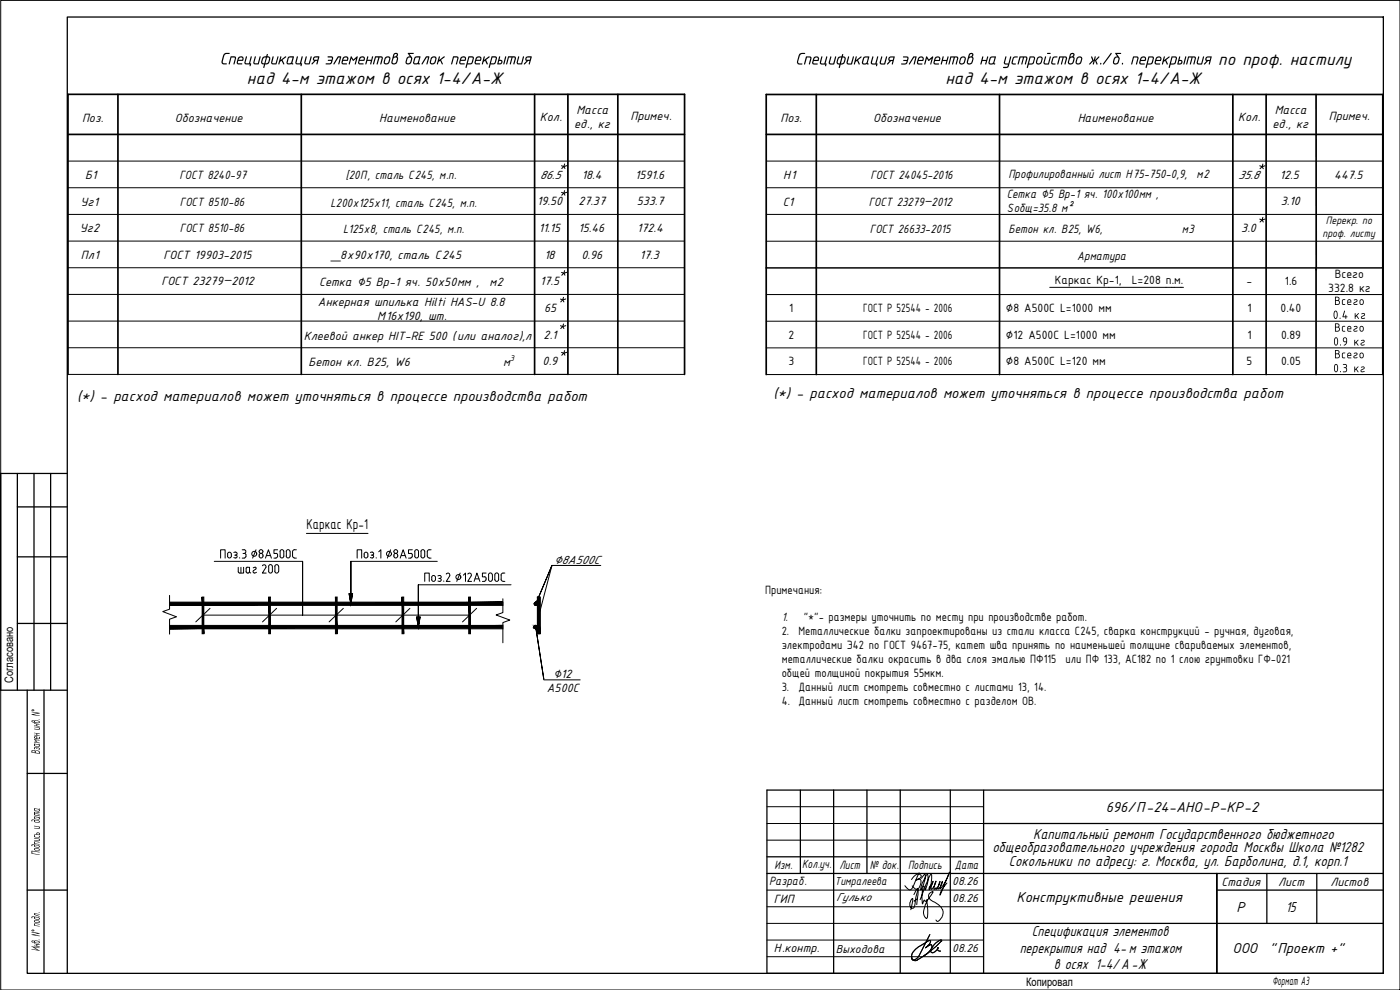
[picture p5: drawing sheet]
<svg xmlns="http://www.w3.org/2000/svg" width="420mm" height="297mm" viewBox="0 0 420 297" stroke-linecap="round" stroke-linejoin="round" font-family="sans-serif">
<path d="M160.4 112.3h10" fill="none" stroke="#000" stroke-width=".3"/>
<g fill="none" stroke="#000" stroke-width=".51">
<path d="M35.4 28.3v84M90.4 28.3v84M160.4 28.3v84M170.4 28.3v84M185.4 28.3v84M245 28.3v52.1M300 28.3v52.1M370 28.3v52.1M380 28.3v52.1M395 28.3v52.7M20.4 40.3h185M230 40.3h185"/>
<path d="M230 80.4v-52.1h185v52.1M20.4 112.3v-84h185v84"/>
</g>
<g fill="none" stroke="#000" stroke-width=".3">
<path d="M20.4 48.3h185M20.4 56.3h185M230 48.3h185M230 56.3h185M20.4 64.3h185M20.4 72.3h185M230 64.3h185M230 72.4h185M20.4 80.3h185M20.4 88.3h185M20.4 96.3h185M230 80.4h185"/>
<path d="M20.4 104.3h185M20.4 112.3h185"/>
</g>
<g fill="#000">
<path d="M131.7 17h.3l-.2 1 1.4-1.1 .3 .1-1.1 1 .4 1.3h-.2l-.5-1.1-.5 .4-.2 .7-.3-.1zM136 16.9h1.1l.5 .4-.5 2-.3-.2 .4-1.5-.1-.3h-.9l-.5 1.9h-.3zM145.2 16.9l.3 .1-.3 1 1.5-1.1 .3 .1-1.1 1 .5 1.1-.1 .2-.3-.1-.4-1-.5 .4-.2 .7-.3-.1zM152.5 16.9h1.8l.4 .2 .2 .5-.6 1.7-.2-.2 .4-1.5-.2-.3h-.5l-.6 2-.2-.1 .5-1.9h-.8l-.5 1.9h-.3zM155.5 16.9l.3 .1-.4 1.7 .1 .3h.9l.5-2h.4l-.7 2.3h-1.2l-.3-.3zM301.7 17h.3l-.4 1.7 .3 .3h.7l.5-2 .3-.1 .1 .2-.9 3.1-1.4 .2v-.3l1.1-.1 .2-.6-.9-.1-.4-.3zM304.1 17.1l1.3-.1v.3h-.8l-.4 .3-.3 1.2 1 .3-.1 .3h-.8l-.4-.4zM306 17l2-.1 .2 .2 .2 .5-.6 1.7-.2-.1 .4-1.6-.2-.3h-.5l-.6 2.1-.2-.2 .5-1.9h-.7l-.6 1.9-.3 .1zM316 17.1l1.3-.1-.1 .3h-.7l-.4 .3-.3 1.2 1 .3-.1 .3h-.8l-.4-.4zM317.9 17l2-.1 .2 .2 .2 .5-.6 1.7-.3-.1 .5-1.6-.2-.3h-.5l-.6 2.1-.2-.2 .5-1.9h-.7l-.6 1.9-.3 .1zM327.4 17h.4l.5 1.1 .3-1.2 .3 .2-.3 1 1.3-1.2v.3l-.9 1 .4 1.1-.3-.1-.5-1.1-.3 1.2h-.3l.2-1.1-1 1.1-.3-.1 .9-1.1zM356.6 17h2.2l.1 .6-.5 1.7-.3-.1 .5-1.6-.2-.3h-.5l-.6 2.1-.3-.2 .6-1.9h-.8l-.5 1.9-.3 .1z"/>
<path d="M359.6 17h.3l-.4 1.7 .2 .3h.8l.5-2h.4l-.8 2.4h-1l-.5-.4z"/>
<path d="M129.5 17.1l.9-.2 .6 .4-.2 1.4-.6 .6h-.7l-.5-.4zM129.8 17.4l-.5 1.1 .3 .5 .7-.2 .3-1-.2-.5z"/>
<path d="M138.7 17.3l-.4 .6h1.1v-.6zM138.3 17.3l.8-.4 .7 .4-.1 1h-1.4l-.1 .4 .1 .3h1.1v.3h-1.2l-.3-.2-.1-.4z"/>
<path d="M140.6 16.9h1.3l.3 .7-.5 1.5-.4 .2h-1l-.3 1-.2 .1-.1-.2zM140.8 17.3l-.4 1.7h.9l.3-.3 .3-1.3z"/>
<path d="M143.3 17.3l-.3 .6h1.1l-.1-.6zM142.9 17.3l.8-.4 .7 .4-.1 1h-1.4l-.1 .4 .1 .3h1.2l-.1 .3h-1.2l-.3-.2-.1-.4z"/>
<path d="M147.5 16.9h1.3l.3 .3v.4l-.5 1.6-1.4 .1-.4 1.1-.2-.2zM147.8 17.3l-.5 1.7h1l.5-1.4-.2-.3z"/>
<path d="M149.8 16.9l.3 .1-.2 .9 .7 .1 .2 .6-.5 .7h-1zM149.8 18.3l-.2 .7 .7-.1a.34 .34 0 0 0 .2-.4 .34 .34 0 0 0-.3-.2zM151.6 17h.3v.1l-.5 2.1-.3 .1z"/>
<path d="M157.8 17.2l.4-.3 1.4 .1-.7 2.3-.2-.1 .2-.9h-.4l-1 1-.3-.1 .8-.9-.4-.5zM158.2 17.3l-.2 .6h1l.2-.6z"/>
<path d="M309 17l1.3-.1 .4 .6-.6 1.7-1.4 .2-.4 1-.2-.2zM309.3 17.3l-.5 1.7h1l.5-1.4-.1-.3z"/>
<path d="M311.3 17.3l.4-.3 .7-.1 .5 .5-.3 1.4-.6 .5h-.7l-.4-.4zM311.7 17.3l-.5 1.3 .4 .4 .7-.2 .3-1.2-.2-.3z"/>
<path d="M313.6 17h.3l-.4 1.7 .3 .3h.7l.5-2h.4l-.7 2.4h-1.1l-.4-.4zM314.2 15.9h1l.1 .3h-1z"/>
<path d="M321.6 16.2l-.4 .8 .7-.2a.34 .34 0 0 0 .2-.4 .34 .34 0 0 0-.5-.2zM321.2 16.2l.8-.3 .5 .3v.4a.43 .43 0 0 0-.3 .4 .43 .43 0 0 0 .3 .4l-.5 1.7-.6 .3-.6-.1-.3-.7zM321.2 17.5l-.4 1.3 .5 .2 .6-.3 .3-1.2-.4-.2z"/>
<path d="M323.2 17.3l.4-.3 .7-.1 .5 .5-.3 1.4-.5 .5-.7 .1-.5-.4zM323.6 17.3l-.5 1.3 .1 .3 .3 .1 .6-.2 .4-1.2-.2-.3z"/>
<path d="M362 17.1l.4-.2 1.3 .1-.7 2.4-.2-.1 .2-1h-.5l-.9 1h-.3l.8-1-.4-.4zM362.2 17.3a.34 .34 0 0 0-.1 .4 .34 .34 0 0 0 .3 .3h.7l.2-.7z"/>
</g>
<path d="M230 80.4h185M230 88.4h185M230 96.4h185M315 86.2h40.2M230 104.4h185M230 112.4h185" fill="none" stroke="#000" stroke-width=".3"/>
<path d="M230 80.4v32M245 80.4v32M300 80.4v32M370 80.4v32M380 80.4v32M395 80.4v32M415 80.4v32" fill="none" stroke="#000" stroke-width=".51"/>
<g fill="#000" stroke="#000" stroke-width=".3">
<path d="M60.7 179.1l.5 11v-11zM60.7 179.1l.5 11h-.5z"/>
<path d="M80.6 179.1l.6 11v-11zM80.6 179.1l.6 11h-.6z"/>
<path d="M100.7 179.1l.5 11v-11zM100.7 179.1l.5 11h-.5z"/>
<path d="M120.7 179.1l.5 11v-11zM120.7 179.1l.5 11h-.5z"/>
<path d="M140.7 179.1l.5 11v-11zM140.7 179.1l.5 11h-.5z"/>
<path d="M50.9 180.7v.9l100-.9zM50.9 181.6l100-.9v.9z"/>
<path d="M50.9 187.6v1.1l100-1.1zM50.9 188.7l100-1.1v1.1z"/>
</g>
<path d="M60.9 184.6h80M63 182.5l-4.2 4.1M83 182.5l-4.2 4.1M103 182.5l-4.2 4.1M123 182.5l-4.2 4.1M143 182.5l-4.2 4.1" fill="none" stroke="#000" stroke-width=".3"/>
<path d="M91.9 160h18.5" fill="none" stroke="#000" stroke-width=".3"/>
<path d="M50.9 178.6v4.2l-2 .7 4.1 1.6-2.1 .7v4.5M150.9 179.6v4.2l-2 .7 4.1 1.5-2.1 .8v6.1" fill="none" stroke="#000" stroke-width=".3"/>
<path d="M65.3 167.9h24.5M70.6 172.5h13.9M106.3 167.9h23.9M126.6 174.9h25.8" fill="none" stroke="#fff" stroke-width=".3"/>
<g fill="#fff" stroke="#fff" stroke-width=".3">
<path d="M106.3 164.5h23.9l-23.9 3.4zM106.3 167.9h23.9v-3.4z"/>
<path d="M65.3 164.5h24.5l-24.5 3.4zM65.3 167.9h24.5v-3.4z"/>
<path d="M70.6 168.9h13.9l-13.9 3.6zM70.6 172.5h13.9v-3.6z"/>
<path d="M126.6 171.4h25.8l-25.8 3.5zM126.6 174.9h25.8v-3.5z"/>
</g>
<g fill="none" stroke="#000" stroke-width=".3">
<path d="M64.3 168.4h26.5v16.2M66.2 167.5v-2.5h1.4v2.5M68.3 166.3a.57 .57 0 0 1 .6-.6 .57 .57 0 0 1 .5 .6v.6a.57 .57 0 0 1-.6 .5 .57 .57 0 0 1-.5-.6M68.3 166.3v.6M70.2 165.8a.53 .53 0 0 1 .7-.2 .53 .53 0 0 1 .2 .7 .53 .53 0 0 1-.7 .3M70.7 166.5a.51 .51 0 0 1 .3 .8 .51 .51 0 0 1-.8 0M71.5 171.5l.4 .4M71.5 170.2v1.4M71.9 167.3v.2M72.3 170.2v1.7M72.7 167.5h.6M72.7 165h.5"/>
<path d="M72.9 166.1h.7l.2 .3M73.1 170.2v1.7h-1.2M73.2 164.9a.57 .57 0 0 1 .6 .6 .57 .57 0 0 1-.6 .6M73.8 166.9l-.5 .5M73.8 166.4v.5M73.9 171.5l.3 .4M74.2 170.2l-.3 .3v1.1M74.3 170.2h.6v1.4M74.3 171.9h.2M74.5 171.9l.4-.4 .3 .4M76.1 171.2l-.1 .5 .4 .2M76.5 170.2l-.5 .2"/>
<path d="M76.6 170.2l.3 .4-.8 .6M76.8 165l-1 2.5M77 171.7l-.6 .2M77.8 166.6a.57 .57 0 0 1 .5-.6 .57 .57 0 0 1 .6 .6M77.8 166.6v.3M78.8 169.7a.57 .57 0 0 1 .7-.2 .57 .57 0 0 1 .3 .7l-1.1 1.7h1.2M79 166.6l-.1 .2a.57 .57 0 0 1-.6 .6 .57 .57 0 0 1-.5-.6M79.7 167.5l.9-2.5 .8 2.5M80 166.7h1.1M80.6 170a.57 .57 0 0 1 .6-.6 .57 .57 0 0 1 .5 .6M80.6 170v1.4M81.7 170v1.4a.57 .57 0 0 1-.5 .5 .57 .57 0 0 1-.6-.5"/>
<path d="M82.2 167.5h.6M82.5 171.4a.57 .57 0 0 0 .5 .5 .57 .57 0 0 0 .6-.5M82.5 170a.57 .57 0 0 1 .5-.6 .57 .57 0 0 1 .6 .6M82.5 170v1.4M82.9 166l.4 .5-.1 .7-.4 .2M83.3 165h-1.1v1.1h.7M83.7 170v1.4M84 165.5a.57 .57 0 0 1 .6-.6 .57 .57 0 0 1 .6 .6v1.3a.57 .57 0 0 1-.6 .6 .57 .57 0 0 1-.6-.6M84.1 165.5v1.4M87 165.5a.55 .55 0 0 0-.5-.6 .55 .55 0 0 0-.6 .6v1.3a.57 .57 0 0 0 .6 .6 .57 .57 0 0 0 .5-.6M87.1 165.5v1.4M87.8 165.6v1.4l.6 .4"/>
<path d="M88.4 164.9l-.4 .2-.2 .4M88.4 167.5h.5M88.4 165h.5M107.2 167.5v-2.5h1.3v2.5M109.3 166.3a.57 .57 0 0 1 .5-.6 .57 .57 0 0 1 .6 .6v.6a.57 .57 0 0 1-.6 .5 .57 .57 0 0 1-.5-.6M109.3 166.3v.6M111.1 165.8a.53 .53 0 0 1 .7-.2 .53 .53 0 0 1 .3 .7 .53 .53 0 0 1-.7 .3M111.7 166.5a.51 .51 0 0 1 .3 .8 .51 .51 0 0 1-.9 0M112.9 167.3v.2M113.7 165.6l.6-.6v2.5M117.2 165l-1 2.5M118.2 166.6a.57 .57 0 0 1 .6-.6 .57 .57 0 0 1 .5 .6"/>
<path d="M118.2 166.6v.3M119.4 166.6l-.1 .2a.57 .57 0 0 1-.5 .6 .57 .57 0 0 1-.6-.6M120.1 167.5l.9-2.5 .9 2.5M120.4 166.7h1.1M122.6 167.5h.6M123.3 166l.4 .5-.1 .7-.4 .2M123.7 165h-1.1v1.1h.7M124.5 165.2a.57 .57 0 0 1 .7-.3 .57 .57 0 0 1 .4 .6v1.3a.57 .57 0 0 1-.6 .6 .57 .57 0 0 1-.5-.6zM126.4 165.2a.57 .57 0 0 1 .7-.3 .57 .57 0 0 1 .4 .6v1.3a.57 .57 0 0 1-.6 .6 .57 .57 0 0 1-.6-.6zM127.5 174.4v-2.5h1.3v2.5M128.2 165.6l.1 1.4 .5 .4M128.8 164.9l-.4 .2-.2 .4"/>
<path d="M128.9 167.5h.5M128.9 165h.5M129.5 173.9a.57 .57 0 0 0 .6 .5 .57 .57 0 0 0 .6-.5M129.6 173.9l-.1-.7a.57 .57 0 0 1 .6-.5 .57 .57 0 0 1 .6 .5v.7M131.2 168.4h-25.9v12.8M131.4 172.8a.5 .5 0 0 1 .8 0 .5 .5 0 0 1-.2 .8M131.7 173.6h.3M132 173.6a.51 .51 0 0 1 .3 .8 .51 .51 0 0 1-.9-.1M133.2 174.3v.1M133.9 172.2a.57 .57 0 0 1 .8-.2 .57 .57 0 0 1 .3 .7l-1.1 1.7h1.2M138.1 171.9l-1 2.5M139.1 172.6l.6-.7v2.5"/>
<path d="M140.4 172.2a.57 .57 0 0 1 .7-.2 .57 .57 0 0 1 .3 .7l-1 1.7h1.1M142.3 174.4l.8-2.5 .9 2.5M142.6 173.7h1.1M144.8 174.4h.6M145.4 173l.5 .5M145.9 173.5l-.1 .7-.4 .2M145.9 171.9h-1.1v1.2h.7M146.6 173.9a.57 .57 0 0 0 .6 .5 .57 .57 0 0 0 .5-.5M147.7 172.5a.57 .57 0 0 0-.5-.6 .57 .57 0 0 0-.6 .6v1.4M147.8 172.5v1.4M148.5 173.9a.57 .57 0 0 0 .6 .5 .57 .57 0 0 0 .5-.5M148.5 173.9v-1.4a.57 .57 0 0 1 .6-.6 .57 .57 0 0 1 .5 .6v1.4"/>
<path d="M150.4 173.8l.1 .4 .5 .2M150.4 172.6v1.2M151 171.9l-.5 .2-.1 .5M151 171.9h.5M151 174.4h.5M153.4 175.5h-27.8v12.7M180.3 169.7h-14.6l-4 14.9M160.8 188.2l2.4 15.8-2.4-15.8M160.8 181.1l4.9-11.4-4.9 11.4M163.2 204h10.9"/>
<circle cx="76.3" cy="166.2" r=".74"/>
<circle cx="78.3" cy="165.5" r=".57"/>
<circle cx="116.7" cy="166.2" r=".74"/>
<circle cx="118.8" cy="165.5" r=".57"/>
<circle cx="137.6" cy="173.2" r=".74"/>
</g>
<g fill="#000" stroke="#000" stroke-width=".3">
<path d="M104.8 178.2h1l-.5 3zM104.8 178.2h1l-.5 3z"/>
<path d="M125.1 185.2h1l-.5 3zM125.1 185.2h1l-.5 3z"/>
</g>
<g fill="#000" stroke="#000" stroke-width=".3">
<path d="M160.5 181.5h.6zM160.6 180.8h.5zM160.7 188.7h.2zM160.7 181.6h.2zM160.7 181.6h.3z"/>
<path d="M160.7 187.6l.2 .1zM160.7 187.6l.2 .1z"/>
<path d="M160.8 180.7h.2zM160.7 180.7h.3z"/>
<path d="M160.7 187.7h.3zM160.6 187.7h.4z"/>
<path d="M160.7 180.7h.3zM160.7 180.7h.3z"/>
<path d="M160.6 188.6h.4zM160.6 188.6h.4z"/>
<path d="M160.6 188.6h.4zM160.6 188.6l.3 .1z"/>
<path d="M160.7 180.7h.3zM160.7 180.7h.3z"/>
<path d="M160.7 181.6h.3zM160.7 181.6h.3z"/>
<path d="M160.6 187.7h.4zM160.6 187.7h.4z"/>
<path d="M160.6 187.7h.4zM160.5 187.7h.5z"/>
<path d="M160.7 180.7h.4zM160.6 180.7h.5z"/>
<path d="M160.7 181.6h.3zM160.7 181.6h.3z"/>
<path d="M160.5 188.6h.5zM160.5 188.6h.6z"/>
<path d="M160.5 188.6h.5zM160.5 188.6h.5z"/>
<path d="M160.6 180.7l.5 .1zM160.6 180.7l.5 .1zM160.5 180.8h.6z"/>
<path d="M160.6 181.6h.5zM160.6 181.6h.4z"/>
<path d="M160.5 187.7h.6zM160.5 187.7h.6z"/>
<path d="M160.5 187.7l.6 .1zM160.5 187.7l.6 .1z"/>
<path d="M160.5 180.8h.7zM160.5 180.8h.7z"/>
<path d="M160.6 181.5h.5zM160.6 181.5l.5 .1z"/>
<path d="M160.5 187.8h.7zM160.5 187.8h.7z"/>
<path d="M160.5 188.5h.6zM160.5 188.5l.6 .1z"/>
<path d="M160.5 180.8l.7 .1zM160.5 180.8l.7 .1z"/>
<path d="M160.5 181.5h.7zM160.5 181.5h.6zM160.5 181.5h.6z"/>
<path d="M160.4 187.8l.8 .1zM160.4 187.8l.8 .1z"/>
<path d="M160.4 188.5h.8zM160.4 188.5h.7z"/>
<path d="M160.5 180.9h.7zM160.5 180.9h.7z"/>
<path d="M160.5 180.9l.7 .1zM160.5 180.9l.7 .1z"/>
<path d="M160.5 181.4h.7zM160.5 181.4h.7z"/>
<path d="M160.5 181.4h.7zM160.5 181.4l.7 .1z"/>
<path d="M160.4 187.9h.8zM160.4 187.9h.8z"/>
<path d="M160.4 187.9h.8zM160.4 187.9h.8z"/>
<path d="M160.4 188.4h.8zM160.4 188.4h.8z"/>
<path d="M160.4 188.4l.8 .1zM160.4 188.4l.8 .1z"/>
<path d="M160.4 188.5h.8zM160.4 188.5h.8z"/>
<path d="M160.4 181h.8zM160.4 181h.8z"/>
<path d="M160.4 181h.9zM160.4 181h.9z"/>
<path d="M160.4 181.3h.8zM160.4 181.3h.8z"/>
<path d="M160.4 181.3h.8zM160.4 181.3l.8 .1z"/>
<path d="M160.4 187.9l.8 .1zM160.4 187.9l.8 .1z"/>
<path d="M160.3 188h1zM160.3 188h1z"/>
<path d="M160.3 188.3l.9 .1zM160.3 188.3l.9 .1z"/>
<path d="M160.4 181h.9zM160.4 181h.9z"/>
<path d="M160.4 181l.9 .1zM160.4 181l.9 .1z"/>
<path d="M160.4 181.1h.9zM160.4 181.1h.9z"/>
<path d="M160.4 181.1l.9 .1zM160.4 181.1l.9 .1z"/>
<path d="M160.4 181.2h.9zM160.4 181.2h.9z"/>
<path d="M160.4 181.2l.9 .1zM160.4 181.2l.9 .1z"/>
<path d="M160.4 181.3h.9zM160.4 181.3h.8z"/>
<path d="M161.3 179.1v11h.8zM161.3 179.1h.8v11z"/>
<path d="M160.3 188l1 .1zM160.3 188l1 .1z"/>
<path d="M160.3 188.1h1zM160.3 188.1h1z"/>
<path d="M160.3 188.1l1 .1zM160.3 188.1l1 .1z"/>
<path d="M160.3 188.2h1zM160.3 188.2h1z"/>
<path d="M160.3 188.2h1zM160.3 188.2h1z"/>
<path d="M160.3 188.2l1 .1zM160.3 188.2l1 .1z"/>
<path d="M160.3 188.3h1zM160.3 188.3h.9z"/>
</g>
<g fill="none" stroke="#000" stroke-width=".3">
<path d="M161.3 179.1h.8v11h-.8z"/>
<circle cx="160.8" cy="188.1" r=".49"/>
<circle cx="160.8" cy="181.1" r=".44"/>
</g>
<!-- layer: Ramka -->
<path d="M20.2 5.1h395v286.9h-395zM5.2 142.1v65M5.2 152.1h15M10.2 142.1v65M15.2 142.1v65M20.2 142.1h-20v65h20M5.2 167.1h15M5.2 187.1h15M8.2 207.1v84.9h12M13.2 207.1v84.9M8.2 232.1h12M8.2 267.1h12" fill="none" stroke="#000" stroke-width=".38"/>
<!-- layer: SHTAMP -->
<g fill="#000">
<path d="M10.2 218l1.7 .3v.5l-.2 .2-1.4-.2-.1-.2 1.3 .2 .2-.4zM10.2 217.1l1.7 .2h-.7v.5l.7 .2-1.7-.2 .7-.1v-.4zM10.2 247.8l1.7 .2v.6l-.5 .1-1.2-.2h1.5v-.4zM10.2 243.7h1.7l-.1 .2-1.3-.2v.3l1.4 .3-1.4-.2v.4l1.4 .3-1.7-.2z"/>
<path d="M9.5 213l.6-.1a.36 .36 0 0 1-.1 .5 .36 .36 0 0 1-.5-.1zM9.7 213.1a.17 .17 0 0 0 .3 0 .17 .17 0 0 0-.3 0z"/>
<path d="M9.4 246l.5-.1 1.7 .3 .3 .5-.2 .2-1-.1-.5-.3v-.4l-.5-.1-.2 .5zM10.5 246.1l.2 .5 1 .1-.2-.4z"/>
<path d="M10.5 245.1v.5l1.2 .1-.1-.4zM10.2 245l1.7 .1v.6l-.2 .2-1.3-.2-.2-.1z"/>
<path d="M10.5 242.7l.1 .5 1.1 .1-.2-.4zM10.2 242.5l1.7 .1v.7l-.3 .2-1.1-.2-.3-.2z"/>
</g>
<!-- layer: Ramka -->
<path d="M.2 .1h420v296.9h-420z" fill="none" stroke="#000" stroke-width=".3"/>
<!-- layer: SHTAMP -->
<path d="M230.2 252.1h65M230.2 247.1h65M230.2 242h65M230.2 267.1h65M230.2 272.1h65M230.2 277.1h65M230.2 282.1h65M230.2 287h65" fill="none" stroke="#000" stroke-width=".3"/>
<g fill="none" stroke="#000" stroke-width=".38">
<path d="M230.2 237.1h185v54.9h-185zM240.2 237.1v25M250.2 237.1v54.9M260.2 237.1v25M270.2 237.1v54.9M285.2 237.1v54.9M295.2 237.1v54.9M230.2 257.1h65M295.2 247.1h120M230.2 262.1h185M295.2 277.1h120M365.2 267.1h50"/>
<path d="M380.2 262.1v15M395.2 262.1v15M365.2 292v-29.9v29.9"/>
</g>
<g fill="none" stroke="#000" stroke-width=".3">
<path d="M273.6 263.9a2.36 2.36 0 0 1 2.3-1.6 .73 .73 0 0 1 .6 .8 .73 .73 0 0 1-.7 .6l-.9 .3a.89 .89 0 0 1 1.2-.2 .89 .89 0 0 1 .3 1.2 1.59 1.59 0 0 1-1.4 1.8l-1.2-1M274.3 268.4l1.1-1.8 .1 1.9-.4 2.9M275.3 269.6l-.9 .8M275.5 267.1v-.2l-.7 2.5a5.3 5.3 0 0 1-.7 3.1 1.19 1.19 0 0 1-1.1-.8 1.19 1.19 0 0 1 .3-1.2l.6-.9v.6l-.6 2.8M275.8 261.9l-1.6 3.8a1.44 1.44 0 0 1-1.3 1.3l-1.3-1.2M276.1 269.9l1.2-3.1 .2-.7-.3-.3a11 11 0 0 0-.3 5.4l.5-1.1 .4 .4 .4-.6 .1 1.2a7.5 7.5 0 0 1-.2 4.5 2.19 2.19 0 0 1-.8-2.8l1-2.6 1.7-2.7a1.4 1.4 0 0 0-1.3 1.3 1.4 1.4 0 0 0 1 1.5 4.6 4.6 0 0 1 3.3 3.5 2.56 2.56 0 0 1-1.8 2.6l-.3-.4M276.6 263.6a1.32 1.32 0 0 1 1.1-1.2v.5a8.7 8.7 0 0 1-1.2 4l-.2 .1a9.1 9.1 0 0 1 2-4.7 6.8 6.8 0 0 1-.6 4.7l-.1-.1a9.3 9.3 0 0 1 1.6-4.4l.2-.2a1.45 1.45 0 0 1 .2 1.6l-.7 3a.65 .65 0 0 1 .2-1 1.67 1.67 0 0 0 .9-1.5l-.6 2.4a.97 .97 0 0 0 .9-.9l.6-1.5-.6 2.4 .7-.5-.1 .6 .9-1.4 .3-1.1-.6 2.2a.76 .76 0 0 0 .9-.8l.4-1.4-.5 1.3v.9a14.2 14.2 0 0 0 2.6-4.9l-2.8 6.9v-.2a7.3 7.3 0 0 1 2.1-3.4M273.6 287l.1 .7 .3 .3 .5 .2 .9-.2M279.1 280.4l-3.2 6.1a1.77 1.77 0 0 1-2.1 1.4 2.82 2.82 0 0 1 1.5-3.5l3-2 .9-.1a2.51 2.51 0 0 1-1.5 2l1.3-.7a.45 .45 0 0 1 .7 0 .45 .45 0 0 1 0 .6l-.9 1.5-1.7 1.3M281.3 284.5l.2-.2a1.32 1.32 0 0 1-.9 1.3l-.5 .2a.54 .54 0 0 1-.6 0 .54 .54 0 0 1-.1-.7M281.3 284.6l.3 .6 .7 .2M282.5 282.3a34.6 34.6 0 0 1-7.1 5.7"/>
<path d="M282.6 282.4v-.3a4.3 4.3 0 0 0-3.3 3.1"/>
</g>
<g font-size="5.4">
<text x="65.9" y="19.3">Спецификация элементов балок перекрытия</text>
<text x="238.6" y="19.4">Спецификация элементов на устройство ж</text>
<text x="329.7" y="19.4">./б. перекрытия</text>
<text x="365.6" y="19.4">по проф. настилу</text>
<text x="74.1" y="25.2">над 4-м этажом в осях 1-4/А-Ж</text>
<text x="283.7" y="25.2">над 4-м этажом в осях 1-4/А-Ж</text>
</g>
<g font-size="4.8">
<text x="310.1" y="251.7">Капитальный ремонт Государственного бюджетного</text>
<text x="297.8" y="255.8">общеобразовательного учреждения города Москвы Школа №1282</text>
<text x="302.8" y="259.7">Сокольники по адресу: г. Москва, ул. Барболина, д.1, корп.1</text>
<text x="385.9" y="273.7">15</text>
<text x="309.6" y="280.9">Спецификация элементов</text>
<text x="306" y="285.9">перекрытия над 4- м этажом</text>
<text x="316.3" y="290.9">в осях 1-4/ А-Ж</text>
</g>
<g font-size="4.7">
<text x="167.6" y="51.3">*</text>
<text x="377.2" y="51.3">*</text>
<text x="167.6" y="59.3">*</text>
<text x="377.2" y="67.3">*</text>
<text x="167.6" y="83.3">*</text>
<text x="167.3" y="91.3">*</text>
<text x="167.3" y="99.3">*</text>
<text x="167.6" y="107.3">*</text>
<text x="232.1" y="119.5">(*) - расход материалов может уточняться в процессе производства работ</text>
<text x="23.2" y="120.3">(*) - расход материалов может уточняться в процессе производства работ</text>
<text x="91.9" y="158.9">Каркас Кр-1</text>
<text x="331.9" y="243.6">696/П-24-АНО-Р-КР-2</text>
<text x="305.1" y="270.6">Конструктивные решения</text>
<text x="371.1" y="273.5">Р</text>
<text x="369.9" y="286.1">ООО</text>
<text x="381" y="286.1">&quot;Проект +&quot;</text>
</g>
<text font-size="4" x="234.6" y="186.5">1.</text>
<g font-size="3.9">
<text x="173" y="34.1">Масса</text>
<text x="382.6" y="34.1">Масса</text>
<text x="24.6" y="36.5">Поз.</text>
<text x="52.5" y="36.5">Обозначение</text>
<text x="113.8" y="36.5">Наименование</text>
<text x="162.1" y="36.4">Кол.</text>
<text x="172.3" y="38.3">ед., кг</text>
<text x="189.2" y="36.1">Примеч.</text>
<text x="234.2" y="36.5">Поз.</text>
<text x="262.1" y="36.5">Обозначение</text>
<text x="323.4" y="36.5">Наименование</text>
<text x="371.6" y="36.4">Кол.</text>
<text x="381.8" y="38.3">ед., кг</text>
<text x="398.8" y="36.1">Примеч.</text>
<text x="25.5" y="53.7">Б1</text>
<text x="53.8" y="53.7">ГОСТ 8240-97</text>
<text x="103.8" y="53.6">[20П, сталь С245, м.п.</text>
<text x="162" y="53.6">86.5</text>
<text x="174.6" y="53.6">18.4</text>
<text x="190.6" y="53.6">1591.6</text>
<text x="235" y="53.8">Н1</text>
<text x="261.2" y="53.8">ГОСТ 24045-2016</text>
<text x="302.6" y="53.4">Профилированный лист Н75-750-0,9,</text>
<text x="359.1" y="53.4">м2</text>
<text x="371.6" y="53.6">35.8</text>
<text x="384.1" y="53.6">12.5</text>
<text x="400.4" y="53.6">447.5</text>
<text x="302.1" y="59.5">Сетка ∅5 Вр-1 яч. 100х100мм ,</text>
<text x="24.2" y="61.8">Уг1</text>
<text x="54" y="61.8">ГОСТ 8510-86</text>
<text x="99.2" y="62">L200х125х11, сталь С245, м.п.</text>
<text x="161.2" y="61.6">19.50</text>
<text x="173.6" y="61.6">27.37</text>
<text x="191.1" y="61.6">533.7</text>
<text x="234.9" y="61.8">C1</text>
<text x="260.7" y="61.8">ГОСТ 23279—2012</text>
<text x="302.2" y="63.7">Sобщ=35.8 м²</text>
<text x="384.4" y="61.6">3.10</text>
<text x="24" y="69.8">Уг2</text>
<text x="54" y="69.8">ГОСТ 8510-86</text>
<text x="103" y="70">L125х8, сталь С245, м.п.</text>
<text x="161.7" y="69.6">11.15</text>
<text x="173.6" y="69.6">15.46</text>
<text x="191.2" y="69.6">172.4</text>
<text x="261.1" y="69.8">ГОСТ 26633-2015</text>
<text x="302.7" y="70">Бетон кл. В25, W6,</text>
<text x="354.7" y="70">м3</text>
<text x="372.5" y="69.6">3.0</text>
<text x="24.3" y="77.8">Пл1</text>
<text x="49.1" y="77.6">ГОСТ 19903-2015</text>
<text x="99.8" y="77.8">_8х90х170, сталь С245</text>
<text x="163.4" y="77.6">18</text>
<text x="174.5" y="77.6">0.96</text>
<text x="192.1" y="77.6">17.3</text>
<text x="323.3" y="77.9">Арматура</text>
<text x="400.6" y="83.5">Всего</text>
<text x="48.4" y="85.6">ГОСТ 23279—2012</text>
<text x="95.8" y="85.8">Сетка ∅5 Вр-1 яч. 50х50мм ,</text>
<text x="146.9" y="85.8">м2</text>
<text x="162.1" y="85.6">17.5</text>
<text x="316.5" y="85.2">Каркас Кр-1,</text>
<text x="339.7" y="85.2">L=208 п.м.</text>
<text x="374.1" y="85.6">-</text>
<text x="385.6" y="85.6">1.6</text>
<text x="398.6" y="87.7">332.8 кг</text>
<text x="95.4" y="91.8">Анкерная шпилька Hilti HAS-U 8.8</text>
<text x="113.2" y="96">М16х190, шт.</text>
<text x="163.3" y="93.6">65</text>
<text x="236.9" y="93.6">1</text>
<text x="259.1" y="93.6">ГОСТ Р 52544 - 2006</text>
<text x="301.9" y="93.6">∅8 A500C L=1000 мм</text>
<text x="374.4" y="93.6">1</text>
<text x="384.3" y="93.6">0.40</text>
<text x="400" y="95.7">0.4 кг</text>
<text x="400.4" y="91.5">Всего</text>
<text x="91.2" y="101.9">Клеевой анкер HIT-RE 500 (или аналог),л</text>
<text x="163.2" y="101.6">2.1</text>
<text x="236.6" y="101.6">2</text>
<text x="259.1" y="101.6">ГОСТ Р 52544 - 2006</text>
<text x="301.9" y="101.6">∅12 A500C L=1000 мм</text>
<text x="374.4" y="101.6">1</text>
<text x="384.5" y="101.6">0.89</text>
<text x="400.4" y="99.5">Всего</text>
<text x="400.1" y="103.7">0.9 кг</text>
<text x="400.4" y="107.5">Всего</text>
<text x="92.6" y="109.9">Бетон кл. В25, W6</text>
<text x="151" y="109.9">м</text>
<text x="162.9" y="109.6">0.9</text>
<text x="236.6" y="109.6">3</text>
<text x="259.1" y="109.6">ГОСТ Р 52544 - 2006</text>
<text x="301.9" y="109.6">∅8 A500C L=120 мм</text>
<text x="374.1" y="109.6">5</text>
<text x="384.5" y="109.6">0.05</text>
<text x="400.1" y="111.7">0.3 кг</text>
<text x="166.2" y="169.1">∅8А500С</text>
<text x="229.6" y="178.1">Примечания:</text>
<text x="234.6" y="190.7">2.</text>
<text x="239.6" y="190.7">Металлические балки запроектированы из стали класса С245, сварка конструкций - ручная, дуговая,</text>
<text x="241.2" y="186.5">&quot;*&quot;- размеры уточнить по месту при производстве работ.</text>
<text x="234.6" y="194.8">электродами Э42 по ГОСТ 9467-75, катет шва принять по наименьшей толщине свариваемых элементов,</text>
<text x="166.1" y="203.5">∅12</text>
<text x="234.6" y="199">металлические балки окрасить в два слоя эмалью ПФ115 или ПФ 133, АС182 по 1 слою грунтовки ГФ-021</text>
<text x="234.6" y="203.1">общей толщиной покрытия 55мкм.</text>
<text x="164.1" y="207.6">А500С</text>
<text x="234.6" y="207.3">3.</text>
<text x="239.6" y="207.3">Данный лист смотреть совместно с листами 13, 14.</text>
<text x="234.6" y="211.5">4. Данный лист смотреть совместно с разделом ОВ.</text>
<text x="11.9" y="216.2" transform="rotate(-90 11.9 216.2)">. N°</text>
<text x="11.9" y="226.3" transform="rotate(-90 11.9 226.3)">Взамен инв</text>
<text x="11.9" y="256.7" transform="rotate(-90 11.9 256.7)">Подпись и дата</text>
<text x="232.5" y="260.8">Изм.</text>
<text x="240.7" y="260.4">Колуч.</text>
<text x="245.4" y="260.4">.</text>
<text x="251.9" y="260.8">Лист</text>
<text x="261" y="260.8">№ док.</text>
<text x="272.5" y="260.8">Подпись</text>
<text x="286.6" y="260.6">Дата</text>
<text x="230.8" y="265.5">Разраб.</text>
<text x="366.6" y="265.8">Стадия</text>
<text x="383.6" y="265.8">Лист</text>
<text x="399.3" y="265.8">Листов</text>
<text x="232.2" y="270.8">ГИП</text>
<text x="11.9" y="285.4" transform="rotate(-90 11.9 285.4)">Инв . N° подл .</text>
<text x="232.2" y="285.7">Н.контр.</text>
<text x="381.9" y="295.4">Формат А3</text>
</g>
<g font-size="3.7">
<text x="250.5" y="265.7">Тимралеева</text>
<text x="285.8" y="265.5">08.26</text>
<text x="251" y="270.4">Гулько</text>
<text x="285.8" y="270.5">08.26</text>
<text x="250.9" y="285.8">Выходова</text>
<text x="285.8" y="285.5">08.26</text>
</g>
<g font-size="3.5">
<text x="396.9" y="71">проф. листу</text>
<text x="397.9" y="67.3">Перекр. по</text>
<text x="3.9" y="204.9" transform="rotate(-90 3.9 204.9)">Согласовано</text>
<text x="308" y="295.9">Копировал</text>
</g>
<text font-size="2.7" x="153" y="108.4">3</text>
</svg>
